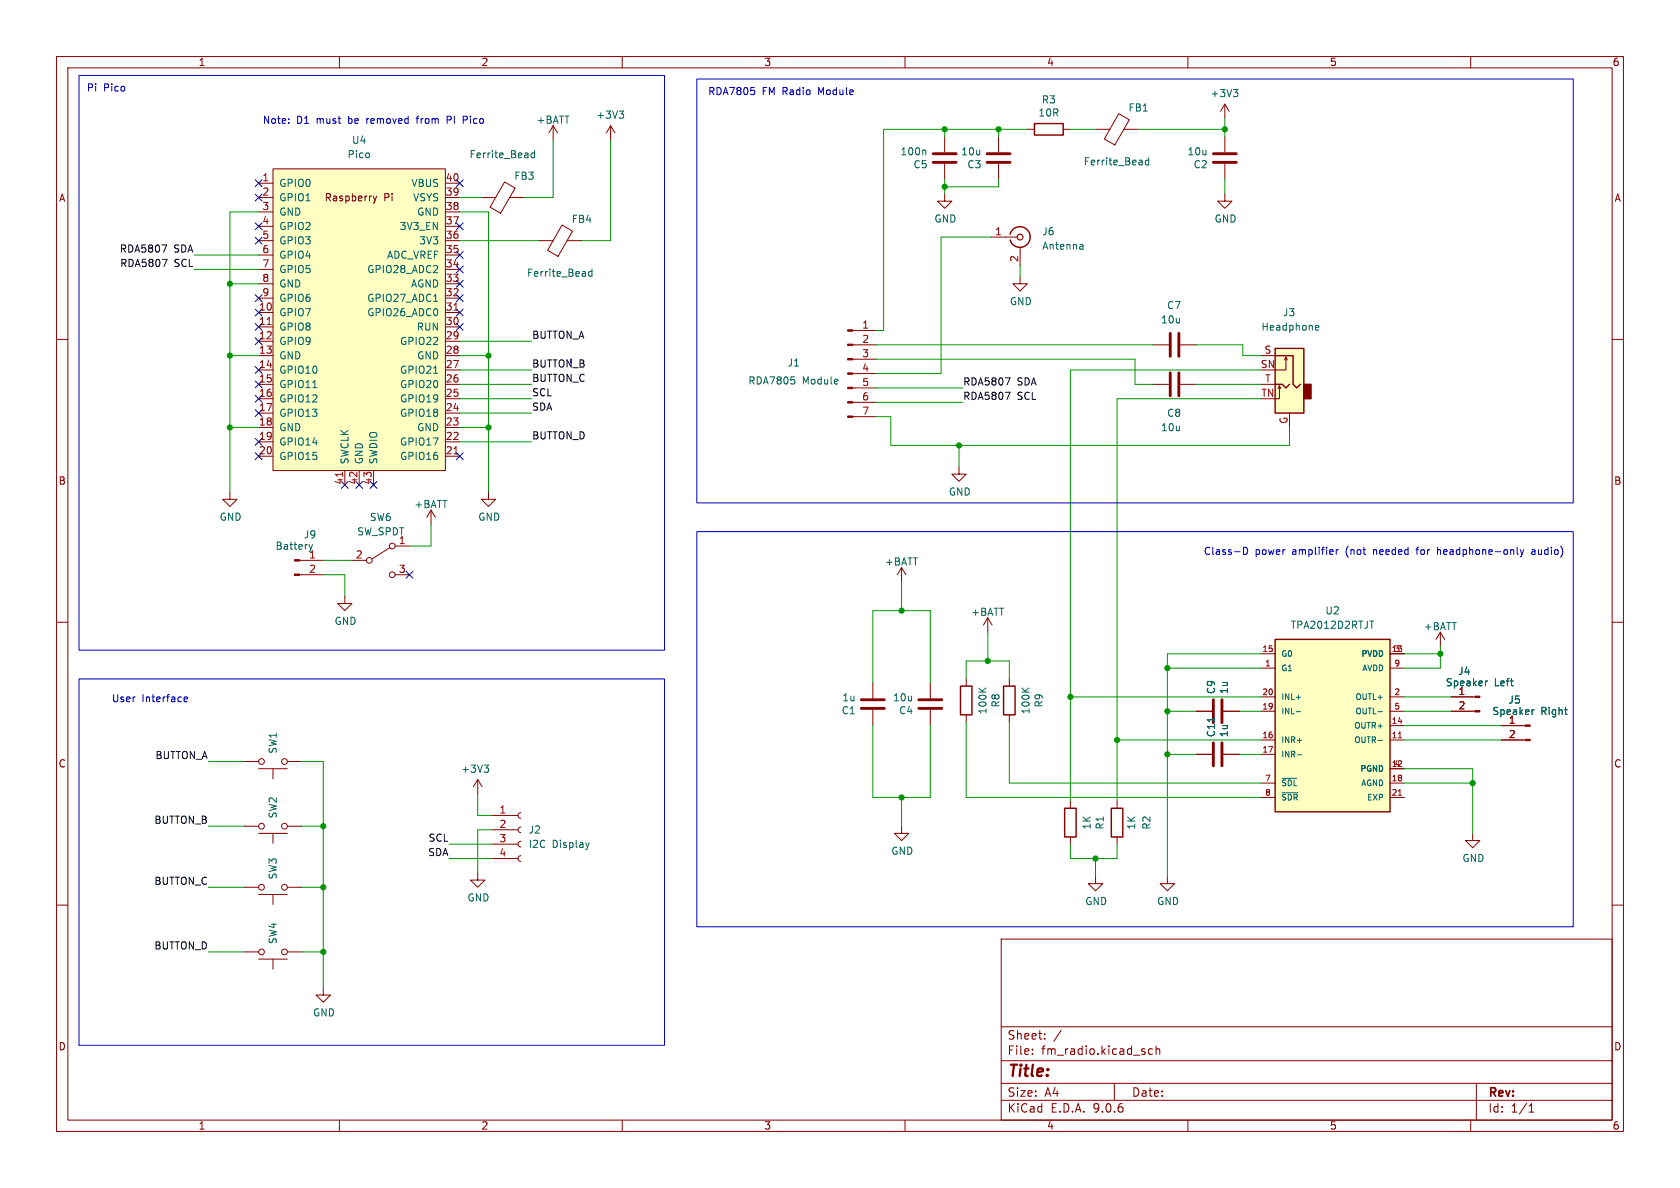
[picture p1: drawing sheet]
<svg xmlns="http://www.w3.org/2000/svg" width="297mm" height="210mm" viewBox="0 0 297 210" stroke-linecap="round" stroke-linejoin="round" font-family="sans-serif">
<g fill="none" stroke="#840000" stroke-width=".18">
<path d="M10 10h277v190h-277zM12 12h273v186h-273zM60 10v2M110 10v2M160 10v2M210 10v2M260 10v2M10 60h2M203.8 61h2.8M208.7 61h2.8M285 60h2M169.5 82.6v1.2h1.3l-1.3 1.3-1.2-1.3h1.2"/>
<path d="M10 110h2M285 110h2M43.2 134.6h2.5M45.7 135.9h5.1M48.3 135.9v1.8M50.8 134.6h2.5M84.5 137.8l.7 1.3M84.5 137.8l-.8 1.3M84.5 137.8v2.5M164.5 120.7v2.7M164.5 125.5v2.8M170.8 120v1.3"/>
<path d="M170.8 126.4v1.2M178.4 120v1.3M178.4 126.4v1.2M256.5 123.2h4.3M256.5 125.7h4.3M43.2 146.1h2.5M43.2 156.8h2.5M45.7 147.3h5.1M45.7 158.1h5.1M48.3 147.3v1.8M48.3 158.1v1.8M50.8 146.1h2.5"/>
<path d="M50.8 156.8h2.5M189.2 141.6v1.3M189.2 148v1.2M10 160h2M43.2 168.3h2.5M45.7 169.5h5.1M48.3 169.5v1.8M50.8 168.3h2.5M57.1 174.6v1.3h1.3l-1.3 1.3-1.2-1.3h1.2M177 166h108v32h-108zM285 160h2M60 198v2"/>
<path d="M110 198v2M160 198v2M177 194.5h108M177 191.5h108M177 187.5h108M177 181.5h108M182.5 186.3v.1M182.5 185.5v.1M184.7 183.6v.1M184.7 182.8v.1M187.6 182.1l-1.3 2M197 191.5v3"/>
<path d="M203.7 185.5l-.4-.1-.3 .3v.4l.2 .2h.5M204.4 185.5l.2-.1 .4 .1v.9M204.4 184.9v1.5M210 198v2M260 198v2M261 191.5v6.5M270.3 196.6h.9M270.3 195.5l.4-.4v1.5"/>
<circle cx="46.2" cy="134.6" r=".51"/>
<circle cx="50.3" cy="134.6" r=".51"/>
<circle cx="46.2" cy="146.1" r=".51"/>
<circle cx="46.2" cy="156.8" r=".51"/>
<circle cx="50.3" cy="146.1" r=".51"/>
<circle cx="50.3" cy="156.8" r=".51"/>
<circle cx="46.2" cy="168.3" r=".51"/>
<circle cx="50.3" cy="168.3" r=".51"/>
</g>
<path d="M206.9 58.9v4.1M208.4 58.9v4.1M162.4 125.2h4.1M162.4 123.7h4.1" fill="none" stroke="#840000" stroke-width=".51"/>
<g fill="#840000" stroke="#840000" stroke-width=".18">
<path d="M260.8 123.1h.8v.2h-.8z"/>
<path d="M260.8 125.6h.8v.3h-.8z"/>
</g>
<path d="M85.6 135.3h.8l-.5 .4M86.1 135.7l.3 .3v.3l-.3 .2M173 121.6l.8 .7M174.3 121.6l-.7 .6M180.7 121.6l.7 .7M181.9 121.6l-.7 .6M263 120.4l-.3 .1" fill="none" stroke="#006464" stroke-width=".18"/>
<path d="M169.8 121.3h2v5.1h-2zM177.4 121.3h2.1v5.1h-2.1zM188.2 142.9h2v5.1h-2z" fill="none" stroke="#840000" stroke-width=".25"/>
<path d="M225.4 61.6h5.1v11.4h-5.1z" fill="#ffffc2"/>
<path d="M230.5 67.9h1.3v2.6h-1.3z" fill="#840000" stroke="#840000" stroke-width=".25"/>
<path d="M182.9 21.8h5.1v2.1h-5.1zM178.6 41.4a1.81 1.81 0 0 1 2.7-1 1.81 1.81 0 0 1 .1 3 1.81 1.81 0 0 1-2.8-1M225.4 61.6h5.1v11.4h-5.1zM225.4 67.9h1.3l.6 .7 .7-.7M225.4 62.9h3.2v5l.6 .7 .7-.7M196.5 142.9h2v5.1h-2z" fill="none" stroke="#840000" stroke-width=".25"/>
<g fill="none" stroke="#840000" stroke-width=".18">
<path d="M216.5 18.4l.8 1.3M216.5 18.4l-.7 1.3M216.5 18.4v2.6M167 34.3v1.3h1.3l-1.3 1.2-1.3-1.2h1.3M167 24.1v2.8M167 29v2.8M176.5 24.1v2.8M176.5 29v2.8M181.6 22.9h1.3M188 22.9h1.2M193.7 22.9h2.5M197.8 20.1l1.8 1.1-2.5 4.4-1.9-1z"/>
<path d="M198.7 22.9h2.6M216.5 34.3v1.3h1.3l-1.3 1.2-1.2-1.2h1.2M216.5 24.1v2.8M216.5 29v2.8M150.7 58.4h4.2M175.3 41.9h4.5M180.3 48.9v1.3h1.3l-1.3 1.2-1.2-1.2h1.2M180.3 43.7v3.3M150.7 61h4.2M150.7 63.5h4.2M150.7 66h4.2M150.7 68.6h4.2"/>
<path d="M150.7 71.1h4.2M150.7 73.7h4.2M203.8 67.9h2.8M208.7 67.9h2.8M222.9 62.9h2.5M222.9 67.9h2.5M226.2 68.2l-.3 .5M226.4 68.7l-.2-.5v2.3h-.8M227.3 63.1l-.2 .5M227.6 63.6l-.3-.5v2.3h-1.9M228 73v2.6M159.4 100.3l-.8 1.3"/>
<path d="M159.4 100.3l.7 1.3M159.4 100.3v2.6M174.6 109.2l-.7 1.3M174.6 109.2l.8 1.3M174.6 109.2v2.6M254.6 111.8l-.7 1.2M254.6 111.8l.8 1.2M254.6 111.8v2.5M154.3 120.7v2.7M154.3 125.5v2.8M211.5 125.7h2.7M211.5 133.4h2.7"/>
<path d="M216.3 125.7h2.8M216.3 133.4h2.8M84.5 154.3v1.3h1.2l-1.2 1.2-1.3-1.2h1.3M159.4 146.1v1.2h1.3l-1.3 1.3-1.3-1.3h1.3M193.7 154.9v1.3h1.2l-1.2 1.3-1.3-1.3h1.3M197.5 141.6v1.3M197.5 148v1.2M206.4 154.9v1.3h1.2l-1.2 1.3-1.3-1.3h1.3"/>
</g>
<g fill="none" stroke="#006464" stroke-width=".18">
<path d="M218 15.8h.8l-.4 .5M218.6 16.3l.2 .2v.3l-.2 .3M163.5 26.5l.2 .2v.7M203.1 27.9v1.3M203.1 28.4l-.4-.1-.2 .2 .1 .6h.5M191.3 43.2l.2 .2v.7M191.5 44l-.5 .1M191.5 43.5l-.5 .1M232.6 58.2l.1 .2 .4-.1M232.6 57.7l.1-.2h.3l.2 .2v.1l-.6 .1M139.9 66.6h.6M140.4 67.2l.1 .1-.1 .5"/>
<path d="M214.7 126.9v.7"/>
</g>
<circle cx="180.3" cy="41.9" r=".51" fill="none" stroke="#840000" stroke-width=".2"/>
<g fill="#840000" stroke="#840000" stroke-width=".18">
<path d="M149.9 58.3h.8v.2h-.8z"/>
<path d="M149.9 60.8h.8v.3h-.8z"/>
<path d="M149.9 63.4h.8v.2h-.8z"/>
<path d="M149.9 65.9h.8v.3h-.8z"/>
<path d="M149.9 68.5h.8v.2h-.8z"/>
<path d="M149.9 71h.8v.2h-.8z"/>
<path d="M149.9 73.5h.8v.3h-.8z"/>
</g>
<g fill="none" stroke="#840000" stroke-width=".51">
<path d="M165 28.7h4M165 27.2h4M174.5 28.7h4.1M174.5 27.2h4.1M214.5 28.7h4.1M214.5 27.2h4.1M206.9 65.9v4.1M208.4 65.9v4.1M152.3 125.2h4M152.3 123.7h4M214.5 123.7v4.1M214.5 131.3v4.1"/>
<path d="M216 123.7v4.1M216 131.3v4.1"/>
</g>
<path d="M225.4 113h20.3v30.5h-20.3z" fill="#ffffc2"/>
<path d="M225.4 113h20.3v30.5h-20.3z" fill="none" stroke="#840000" stroke-width=".25"/>
<g fill="none" stroke="#840000" stroke-width=".18">
<path d="M85.1 34.9h2.5M89.2 32.2l1.9 1-2.6 4.5-1.9-1.1zM90.1 34.9h2.6M97.8 22.2l-.8 1.3M97.8 22.2l.8 1.3M97.8 22.2v2.6M99.4 39.8l1.8 1.1-2.5 4.4-1.9-1.1zM95.2 42.5h2.6M100.3 42.5h2.6M52.9 99.1h4.2M62.2 99.1h2.6M69 96.8l-3.2 2"/>
<path d="M69.8 96.5h2.6M76.2 90.2l-.8 1.2M76.2 90.2l.8 1.2M76.2 90.2v2.5M86.4 87v1.3h1.2l-1.2 1.2-1.3-1.2h1.3M52.9 101.6h4.2M61 105.4v1.3h1.2l-1.2 1.3-1.3-1.3h1.3M69.8 101.6h2.6M222.9 115.6h2.5M222.9 118.1h2.5M245.7 115.6h2.6M245.7 118.1h2.6"/>
<path d="M222.9 123.2h2.5M222.9 125.7h2.5M222.9 130.8h2.5M222.9 133.4h2.5M222.9 138.4h2.5M245.7 123.2h2.6M245.7 125.7h2.6M245.7 130.8h2.6M245.7 138.4h2.6M245.7 128.3h2.6M245.7 135.9h2.6M87 144.1h4.6"/>
<path d="M87 146.7h4.6M87 149.2h4.6M87 151.8h4.6M92.1 143.6l-.4 .2-.1 .4 .1 .3 .4 .2M92.1 146.2l-.4 .1-.1 .4 .1 .3 .4 .2M92.1 148.7l-.4 .2-.1 .3 .1 .4 .4 .1M92.1 151.3l-.4 .1-.1 .4 .1 .3 .4 .2M222.9 141h2.5M245.7 141h2.6M260.3 147.3v1.3h1.3l-1.3 1.3-1.2-1.3h1.2"/>
<circle cx="65.3" cy="99.1" r=".51"/>
<circle cx="69.3" cy="96.5" r=".51"/>
<circle cx="69.3" cy="101.6" r=".51"/>
</g>
<g fill="none" stroke="#006464" stroke-width=".18">
<path d="M94.5 26.6v1.3M94.5 27.1l-.4-.1-.2 .3 .1 .5h.5M104.7 47.6v1.2M104.7 48.1l-.4-.1-.3 .2 .2 .6h.5M54.6 96.3l.3 .8 .3-.8M242.1 109.8h.8M226.6 137.6h2.6M229.2 123.3h.7M229.2 125.8h.7M229.3 133.4h.8M243.6 125.8h.8M243.6 130.9h.8"/>
<path d="M104.2 149l-.3 .8M226.6 140.1h2.8"/>
</g>
<path d="M247.2 130.4h.6M247.2 140.6h.6" fill="none" stroke="#a90000" stroke-width=".18"/>
<g fill="#840000" stroke="#840000" stroke-width=".18">
<path d="M52.1 98.9h.8v.3h-.8z"/>
<path d="M52.1 101.5h.8v.2h-.8z"/>
</g>
<path d="M48.3 29.8h30.4v53.4h-30.4z" fill="#ffffc2"/>
<g fill="none" stroke="#840000" stroke-width=".18">
<path d="M45.7 32.4h2.6M45.7 34.9h2.6M45.7 37.5h2.6M48.3 29.8h30.4v53.4h-30.4zM66 34.7l.3 .8M66.3 35.5l-.3 .4M66.6 34.7l-.3 .8M78.7 32.4h2.6M78.7 34.9h2.6M78.7 37.5h2.6M107.9 22.2l.8 1.3M107.9 22.2l-.7 1.3"/>
<path d="M107.9 22.2v2.6M45.7 40h2.6M45.7 42.5h2.6M45.7 45.1h2.6M45.7 47.6h2.6M45.7 50.2h2.6M45.7 52.7h2.6M45.7 55.2h2.6M45.7 57.8h2.6M78.7 40h2.6M78.7 42.5h2.6M78.7 45.1h2.6"/>
<path d="M78.7 47.6h2.6M78.7 50.2h2.6M78.7 52.7h2.6M78.7 55.2h2.6M78.7 57.8h2.6M45.7 60.3h2.6M45.7 62.9h2.6M45.7 65.4h2.6M45.7 67.9h2.6M45.7 70.5h2.6M45.7 73h2.6M45.7 75.6h2.6"/>
<path d="M45.7 78.1h2.6M78.7 60.3h2.6M78.7 62.9h2.6M78.7 65.4h2.6M78.7 67.9h2.6M78.7 70.5h2.6M78.7 73h2.6M78.7 75.6h2.6M78.7 78.1h2.6M40.6 87v1.3h1.3l-1.3 1.2-1.2-1.2h1.2M45.7 80.6h2.6M61 83.2v2.5"/>
<path d="M63.5 83.2v2.5M66 83.2v2.5M78.7 80.6h2.6M211.5 125.7h2.7M211.5 133.4h2.7M216.3 125.7h2.8M216.3 133.4h2.8M256.5 123.2h3.8M256.5 125.7h3.8M265.4 128.3h4.2M265.4 130.8h4.2"/>
</g>
<path d="M47.2 57.4h.8M80.3 54.8h.7M60.5 83.5v.7M80.3 80.2h.7" fill="none" stroke="#a90000" stroke-width=".18"/>
<path d="M109.5 19.6h.7l-.4 .5M110 20.1l.2 .3v.3l-.2 .2M76.7 53.3h.7M55.3 68.5h.7M76.7 66h.7M214.7 126.9v.7M263 120.4l-.3 .1M271.2 125.5l-.3 .1" fill="none" stroke="#006464" stroke-width=".18"/>
<g fill="#840000" stroke="#840000" stroke-width=".18">
<path d="M269.6 128.1h.9v.3h-.9z"/>
<path d="M269.6 130.7h.9v.2h-.9z"/>
</g>
<path d="M28.6 43.3h.9l-.6 1.3M28.7 45.8h.8l-.5 1.3M177.7 66.8h.9l-.6 1.3M177.7 69.3h.9l-.6 1.3" fill="none" stroke="#0f0f0f" stroke-width=".18"/>
<g fill="none" stroke="#009600" stroke-width=".18">
<path d="M45.7 37.5h-5.1v49.5M81.3 37.5h5.1v49.5M81.3 34.9h3.8M97.8 24.8v10.1h-5.1M107.9 24.8v17.7h-5M167 22.9v1.2M167 31.8v2.5M176.5 22.9v1.2M176.5 31.8v1.2h-9.5M181.6 22.9h-25.4v35.5h-1.3M189.2 22.9h4.5M201.3 22.9h15.2"/>
<path d="M216.5 21v3.1M216.5 31.8v2.5M34.3 45.1h11.4M34.3 47.6h11.4M40.6 50.2h5.1M81.3 42.5h13.9M175.3 41.9h-8.9v24.1h-11.5M180.3 47v1.9M40.6 62.9h5.1M40.6 75.6h5.1M81.3 62.9h5.1M81.3 65.4h12.7"/>
<path d="M81.3 67.9h12.7M81.3 70.5h12.7M81.3 60.3h12.7M81.3 73h12.7M81.3 78.1h12.7M81.3 75.6h5.1M154.9 73.7h2.6v5h70.5v-3.1M154.9 61h48.9M154.9 63.5h45.8v4.4h3.1M154.9 71.1h15.3M154.9 68.6h15.3M169.5 78.7v3.9"/>
<path d="M211.5 61h8.2v1.9h3.2M211.5 67.9h11.4M222.9 70.5h-25.4v71.1M222.9 65.4h-33.7v76.2M57.1 99.1h5.1M76.2 92.7v3.8h-3.8M57.1 101.6h3.9v3.8M159.4 102.9v5.1M174.6 111.8v5M206.4 118.1h16.5M222.9 115.6h-16.5v39.3M248.3 115.6h6.3"/>
<path d="M254.6 114.3v3.8h-6.3M36.8 134.6h6.4M53.3 134.6h3.8v40M154.3 128.3v12.7h10.2v-12.7M154.3 120.7v-12.7h10.2v12.7M170.8 120v-3.2h7.6v3.2M170.8 127.6v13.4h52.1M178.4 127.6v10.8h44.5M189.2 123.2h33.7M197.5 130.8h25.4M206.4 125.7h5.1M206.4 133.4h5.1"/>
<path d="M219.1 125.7h3.8M219.1 133.4h3.8M248.3 128.3h17.1M248.3 135.9h12v11.4M248.3 125.7h8.2M248.3 138.4h12M248.3 130.8h17.1M248.3 123.2h8.2M36.8 156.8h6.4M36.8 146.1h6.4M53.3 156.8h3.8M53.3 146.1h3.8"/>
<path d="M79.4 151.8h7.6M79.4 149.2h7.6M84.5 140.3v3.8h2.5M87 146.7h-2.5v7.6M159.4 141v5.1M189.2 149.2v2.6h8.3v-2.6M193.7 151.8v3.1M36.8 168.3h6.4M53.3 168.3h3.8"/>
</g>
<g fill="none" stroke="#000084" stroke-width=".18">
<path d="M45.1 39.4l1.2 1.2M45.1 31.8l1.2 1.2M45.1 34.3l1.2 1.2M46.3 39.4l-1.2 1.2M46.3 31.8l-1.2 1.2M46.3 34.3l-1.2 1.2M80.7 39.4l1.2 1.2M80.7 31.8l1.2 1.2M81.9 39.4l-1.2 1.2M81.9 31.8l-1.2 1.2M45.1 41.9l1.2 1.3M45.1 54.6l1.2 1.3"/>
<path d="M45.1 52.1l1.2 1.2M45.1 59.7l1.2 1.2M45.1 57.2l1.2 1.2M46.3 41.9l-1.2 1.3M46.3 54.6l-1.2 1.3M46.3 52.1l-1.2 1.2M46.3 59.7l-1.2 1.2M46.3 57.2l-1.2 1.2M80.7 52.1l1.2 1.2M80.7 49.6l1.2 1.2M80.7 47l1.2 1.2M80.7 57.2l1.2 1.2"/>
<path d="M80.7 54.6l1.2 1.3M80.7 44.5l1.2 1.2M81.9 44.5l-1.2 1.2M81.9 52.1l-1.2 1.2M81.9 49.6l-1.2 1.2M81.9 47l-1.2 1.2M81.9 57.2l-1.2 1.2M81.9 54.6l-1.2 1.3M45.1 77.5l1.2 1.2M45.1 72.4l1.2 1.2M45.1 69.9l1.2 1.2M45.1 67.3l1.2 1.3"/>
<path d="M45.1 64.8l1.2 1.2M46.3 77.5l-1.2 1.2M46.3 72.4l-1.2 1.2M46.3 67.3l-1.2 1.3M46.3 64.8l-1.2 1.2M46.3 69.9l-1.2 1.2M45.1 80l1.2 1.3M46.3 80l-1.2 1.3M60.4 85.1l1.2 1.2M61.6 85.1l-1.2 1.2M62.9 85.1l1.2 1.2M64.1 85.1l-1.2 1.2"/>
<path d="M65.4 85.1l1.2 1.2M66.6 85.1l-1.2 1.2M80.7 80l1.2 1.3M81.9 80l-1.2 1.3M71.8 101l1.2 1.2M73 101l-1.2 1.2"/>
</g>
<g fill="none" stroke="#0000c2" stroke-width=".18">
<path d="M14 13.3h103.5v101.6h-103.5zM123.2 14h154.9v74.9h-154.9zM132.8 15.5h.6M133.3 16l.1 .2-.1 .5M51.1 21.7v.1M51.1 21v.1M73.5 21h.5M73.8 20.6l-.1 1.2M79.1 21.2h.4M79.5 20.5h-.4v1.3M81.9 20.5l.6 .1M82.5 21.1l-.6 .1"/>
<path d="M123.2 94h154.9v69.8h-154.9zM219.8 96.7a.64 .64 0 0 1 .8 .7 .64 .64 0 0 1-.8 .6zM236.2 97.2v.8M236.6 97.2l-.4 .2M250.3 97.2h.5M250.6 96.8l-.1 1.2M254.1 96.7v1.3M254.5 97.2l-.4 .1M268.2 97.8l.2 .2M268.8 97.2l.3 .8M269.1 98l-.3 .4M269.4 97.2l-.3 .8"/>
<path d="M270.8 97.2h.5M271.4 97.5h-.5l-.1 .2 .1 .3h.5M14 120h103.5v64.8h-103.5zM32.5 123.6l.7-.1-.1-.2-.4-.1-.2 .2 .1 .6h.5"/>
</g>
<g fill="#009600" stroke="#009600" stroke-width=".18">
<circle cx="57.1" cy="146.1" r=".46"/>
<circle cx="86.4" cy="75.6" r=".46"/>
<circle cx="86.4" cy="62.9" r=".46"/>
<circle cx="57.1" cy="156.8" r=".46"/>
<circle cx="57.1" cy="168.3" r=".46"/>
<circle cx="40.6" cy="50.2" r=".46"/>
<circle cx="40.6" cy="62.9" r=".46"/>
<circle cx="40.6" cy="75.6" r=".46"/>
<circle cx="159.4" cy="108" r=".46"/>
<circle cx="174.6" cy="116.8" r=".46"/>
<circle cx="159.4" cy="141" r=".46"/>
<circle cx="169.5" cy="78.7" r=".46"/>
<circle cx="254.6" cy="115.6" r=".46"/>
<circle cx="206.4" cy="133.4" r=".46"/>
<circle cx="193.7" cy="151.8" r=".46"/>
<circle cx="260.3" cy="138.4" r=".46"/>
<circle cx="197.5" cy="130.8" r=".46"/>
<circle cx="189.2" cy="123.2" r=".46"/>
<circle cx="206.4" cy="125.7" r=".46"/>
<circle cx="206.4" cy="118.1" r=".46"/>
<circle cx="176.5" cy="22.9" r=".46"/>
<circle cx="167" cy="33" r=".46"/>
<circle cx="167" cy="22.9" r=".46"/>
<circle cx="216.5" cy="22.9" r=".46"/>
</g>
<text font-size="2.8" fill="#840000" x="178" y="190.9">Title:</text>
<g font-size="2.1" fill="#840000">
<text x="178" y="184">Sheet:</text>
<text x="178" y="186.7">File:</text>
<text x="184.1" y="186.7">fm_radio.kicad_sch</text>
<text x="178" y="196.9">KiCad</text>
<text x="178" y="194.1">Size:</text>
<text x="184.7" y="194.1">A4</text>
<text x="185.7" y="196.9">E.D.A.</text>
<text x="193.3" y="196.9">9.0.6</text>
<text x="200" y="194.1">Date:</text>
<text x="263" y="194.3">Rev:</text>
<text x="263" y="196.9">Id:</text>
<text x="267.1" y="196.9">1/1</text>
</g>
<g font-size="1.8" fill="#840000">
<text x="35" y="11.9">1</text>
<text x="85" y="11.9">2</text>
<text x="135" y="11.9">3</text>
<text x="185" y="11.9">4</text>
<text x="235" y="11.9">5</text>
<text x="285" y="11.9">6</text>
<text x="10.3" y="35.9">A</text>
<text x="57.3" y="35.8">Raspberry</text>
<text x="67.8" y="35.8">Pi</text>
<text x="285.3" y="35.9">A</text>
<text x="10.3" y="85.9">B</text>
<text x="285.3" y="85.9">B</text>
<text x="10.3" y="135.9">C</text>
<text x="285.3" y="135.9">C</text>
<text x="10.3" y="185.9">D</text>
<text x="285.3" y="185.9">D</text>
<text x="35" y="199.9">1</text>
<text x="85" y="199.9">2</text>
<text x="135" y="199.9">3</text>
<text x="185" y="199.9">4</text>
<text x="235" y="199.9">5</text>
<text x="285" y="199.9">6</text>
</g>
<g font-size="1.8" fill="#0000c2">
<text x="15.2" y="16.3">Pi</text>
<text x="18.3" y="16.3">Pico</text>
<text x="125.1" y="16.9">RDA7805</text>
<text x="134.7" y="16.9">FM Radio</text>
<text x="144.9" y="16.9">Module</text>
<text x="46.4" y="22">Note:</text>
<text x="52.4" y="22">D1</text>
<text x="56.1" y="22">must</text>
<text x="61.8" y="22">be</text>
<text x="65.3" y="22">removed</text>
<text x="74.3" y="22">from</text>
<text x="79.9" y="22">PI</text>
<text x="82.9" y="22">Pico</text>
<text x="212.7" y="98.2">Class-D</text>
<text x="221.9" y="98.2">power</text>
<text x="228.6" y="98.2">amplifier</text>
<text x="238.2" y="98.2">(not</text>
<text x="243.2" y="98.2">needed</text>
<text x="251.1" y="98.2">for</text>
<text x="254.9" y="98.2">headphone-only</text>
<text x="271.8" y="98.2">audio)</text>
<text x="19.7" y="124.2">User</text>
<text x="25.1" y="124.2">Interface</text>
</g>
<g font-size="1.8" fill="#006464">
<text x="213.9" y="17.4">+3V3</text>
<text x="94.8" y="22.1">+BATT</text>
<text x="105.3" y="21.2">+3V3</text>
<text x="183.5" y="20.8">10R</text>
<text x="184.1" y="18.5">R3</text>
<text x="199.4" y="19.9">FB1</text>
<text x="61.3" y="28.2">Pico</text>
<text x="62.1" y="25.6">U4</text>
<text x="82.9" y="28.2">Ferrite_Bead</text>
<text x="159.1" y="27.7">100n</text>
<text x="161.4" y="29.9">C5</text>
<text x="169.8" y="27.7">10u</text>
<text x="170.9" y="29.9">C3</text>
<text x="191.5" y="29.4">Ferrite_Bead</text>
<text x="209.8" y="27.7">10u</text>
<text x="210.9" y="29.9">C2</text>
<text x="49.3" y="33.2">GPIO0</text>
<text x="49.3" y="35.8">GPIO1</text>
<text x="72.6" y="33.2">VBUS</text>
<text x="72.9" y="35.8">VSYS</text>
<text x="90.8" y="32">FB3</text>
<text x="49.3" y="38.3">GND</text>
<text x="49.3" y="40.9">GPIO2</text>
<text x="70.6" y="40.9">3V3_EN</text>
<text x="73.7" y="38.3">GND</text>
<text x="101" y="39.6">FB4</text>
<text x="165.1" y="39.5">GND</text>
<text x="184.2" y="41.8">J6</text>
<text x="214.6" y="39.5">GND</text>
<text x="49.3" y="43.4">GPIO3</text>
<text x="49.3" y="45.9">GPIO4</text>
<text x="68.3" y="45.9">ADC_VREF</text>
<text x="74" y="43.4">3V3</text>
<text x="184.2" y="44.3">Antenna</text>
<text x="49.3" y="48.5">GPIO5</text>
<text x="49.3" y="51">GND</text>
<text x="49.3" y="53.6">GPIO6</text>
<text x="64.8" y="48.5">GPIO28_ADC2</text>
<text x="64.8" y="53.6">GPIO27_ADC1</text>
<text x="72.6" y="51">AGND</text>
<text x="93.1" y="49.1">Ferrite_Bead</text>
<text x="49.3" y="56.1">GPIO7</text>
<text x="49.3" y="58.6">GPIO8</text>
<text x="64.8" y="56.1">GPIO26_ADC0</text>
<text x="73.6" y="58.6">RUN</text>
<text x="178.4" y="54.2">GND</text>
<text x="205.1" y="57.4">10u</text>
<text x="206.2" y="54.8">C7</text>
<text x="222.9" y="58.6">Headphone</text>
<text x="226.7" y="56.1">J3</text>
<text x="49.3" y="61.2">GPIO9</text>
<text x="49.3" y="63.7">GND</text>
<text x="70.6" y="61.2">GPIO22</text>
<text x="73.7" y="63.7">GND</text>
<text x="139.1" y="65">J1</text>
<text x="49.3" y="66.3">GPIO10</text>
<text x="49.3" y="68.8">GPIO11</text>
<text x="49.3" y="71.3">GPIO12</text>
<text x="70.6" y="66.3">GPIO21</text>
<text x="70.6" y="68.8">GPIO20</text>
<text x="70.6" y="71.3">GPIO19</text>
<text x="132.2" y="68.2">RDA7805</text>
<text x="141.8" y="68.2">Module</text>
<text x="49.3" y="73.9">GPIO13</text>
<text x="49.3" y="76.4">GND</text>
<text x="70.6" y="73.9">GPIO18</text>
<text x="73.7" y="76.4">GND</text>
<text x="205.1" y="76.4">10u</text>
<text x="206.2" y="73.9">C8</text>
<text x="49.3" y="79">GPIO14</text>
<text x="49.3" y="81.5">GPIO15</text>
<text x="61.8" y="82.2" transform="rotate(-90 61.8 82.2)">SWCLK</text>
<text x="64.4" y="82.2" transform="rotate(-90 64.4 82.2)">GND</text>
<text x="66.9" y="82.2" transform="rotate(-90 66.9 82.2)">SWDIO</text>
<text x="70.6" y="79">GPIO17</text>
<text x="70.6" y="81.5">GPIO16</text>
<text x="167.6" y="87.8">GND</text>
<text x="38.7" y="92.3">GND</text>
<text x="53.6" y="95.4">J9</text>
<text x="63" y="94.8">SW_SPDT</text>
<text x="65.3" y="92.3">SW6</text>
<text x="73.2" y="90">+BATT</text>
<text x="84.5" y="92.3">GND</text>
<text x="48.6" y="97.4">Battery</text>
<text x="54.5" y="98.8">1</text>
<text x="156.4" y="100.2">+BATT</text>
<text x="59.1" y="110.7">GND</text>
<text x="171.6" y="109.1">+BATT</text>
<text x="228.1" y="111.4">TPA2012D2RTJT</text>
<text x="234.2" y="108.8">U2</text>
<text x="251.6" y="111.6">+BATT</text>
<text x="257.7" y="119.5">J4</text>
<text x="148.8" y="124.2">1u</text>
<text x="157.8" y="124.2">10u</text>
<text x="176.9" y="125.2" transform="rotate(-90 176.9 125.2)">R8</text>
<text x="184.5" y="125.2" transform="rotate(-90 184.5 125.2)">R9</text>
<text x="215" y="122.8" transform="rotate(-90 215 122.8)">C9</text>
<text x="217.3" y="122.8" transform="rotate(-90 217.3 122.8)">1u</text>
<text x="255.5" y="121.5">Speaker</text>
<text x="264.2" y="121.5">Left</text>
<text x="266.6" y="124.6">J5</text>
<text x="148.7" y="126.5">C1</text>
<text x="158.9" y="126.5">C4</text>
<text x="174.6" y="126.4" transform="rotate(-90 174.6 126.4)">100K</text>
<text x="182.2" y="126.4" transform="rotate(-90 182.2 126.4)">100K</text>
<text x="215" y="130.4" transform="rotate(-90 215 130.4)">C11</text>
<text x="217.3" y="130.4" transform="rotate(-90 217.3 130.4)">1u</text>
<text x="263.7" y="126.6">Speaker</text>
<text x="272.4" y="126.6">Right</text>
<text x="49.1" y="133.3" transform="rotate(-90 49.1 133.3)">SW1</text>
<text x="81.4" y="136.8">+3V3</text>
<text x="49.1" y="144.8" transform="rotate(-90 49.1 144.8)">SW2</text>
<text x="93.4" y="147.5">J2</text>
<text x="193" y="146.8" transform="rotate(-90 193 146.8)">1K</text>
<text x="195.3" y="146.8" transform="rotate(-90 195.3 146.8)">R1</text>
<text x="200.9" y="146.8" transform="rotate(-90 200.9 146.8)">1K</text>
<text x="203.6" y="146.8" transform="rotate(-90 203.6 146.8)">R2</text>
<text x="49.1" y="155.6" transform="rotate(-90 49.1 155.6)">SW3</text>
<text x="93.4" y="150.1">I2C</text>
<text x="97.6" y="150.1">Display</text>
<text x="157.5" y="151.3">GND</text>
<text x="258.4" y="152.6">GND</text>
<text x="82.5" y="159.6">GND</text>
<text x="191.8" y="160.2">GND</text>
<text x="204.5" y="160.2">GND</text>
<text x="49.1" y="167" transform="rotate(-90 49.1 167)">SW4</text>
<text x="55.2" y="179.9">GND</text>
</g>
<g font-size="1.8" fill="#a90000">
<text x="46.3" y="32.1">1</text>
<text x="46.3" y="34.7">2</text>
<text x="78.7" y="32.1">40</text>
<text x="78.7" y="34.7">39</text>
<text x="46.3" y="37.2">3</text>
<text x="46.3" y="39.8">4</text>
<text x="78.7" y="37.2">38</text>
<text x="78.7" y="39.8">37</text>
<text x="175.8" y="41.7">1</text>
<text x="46.3" y="42.3">5</text>
<text x="46.3" y="44.8">6</text>
<text x="46.3" y="47.4">7</text>
<text x="78.7" y="42.3">36</text>
<text x="78.7" y="44.8">35</text>
<text x="78.7" y="47.4">34</text>
<text x="180.1" y="46.4" transform="rotate(-90 180.1 46.4)">2</text>
<text x="46.3" y="49.9">8</text>
<text x="46.3" y="52.5">9</text>
<text x="78.7" y="49.9">33</text>
<text x="78.7" y="52.5">32</text>
<text x="45.7" y="55">10</text>
<text x="45.7" y="57.5">11</text>
<text x="78.7" y="55">31</text>
<text x="78.7" y="57.5">30</text>
<text x="152.3" y="58.2">1</text>
<text x="45.7" y="60.1">12</text>
<text x="45.7" y="62.6">13</text>
<text x="45.7" y="65.2">14</text>
<text x="78.7" y="60.1">29</text>
<text x="78.7" y="62.6">28</text>
<text x="78.7" y="65.2">27</text>
<text x="152.3" y="60.7">2</text>
<text x="152.3" y="63.2">3</text>
<text x="152.3" y="65.8">4</text>
<text x="222.8" y="65.2">SN</text>
<text x="223.4" y="62.6">S</text>
<text x="45.7" y="67.7">15</text>
<text x="45.7" y="70.2">16</text>
<text x="78.7" y="67.7">26</text>
<text x="78.7" y="70.2">25</text>
<text x="152.3" y="68.3">5</text>
<text x="152.3" y="70.9">6</text>
<text x="222.9" y="70.2">TN</text>
<text x="223.6" y="67.7">T</text>
<text x="45.7" y="72.8">17</text>
<text x="45.7" y="75.3">18</text>
<text x="45.7" y="77.9">19</text>
<text x="78.7" y="72.8">24</text>
<text x="78.7" y="75.3">23</text>
<text x="78.7" y="77.9">22</text>
<text x="152.3" y="73.4">7</text>
<text x="227.7" y="75" transform="rotate(-90 227.7 75)">G</text>
<text x="45.7" y="80.4">20</text>
<text x="78.7" y="80.4">21</text>
<text x="60.7" y="85.8" transform="rotate(-90 60.7 85.8)">41</text>
<text x="63.2" y="85.8" transform="rotate(-90 63.2 85.8)">42</text>
<text x="65.8" y="85.8" transform="rotate(-90 65.8 85.8)">43</text>
<text x="54.5" y="101.3">2</text>
<text x="62.8" y="98.8">2</text>
<text x="70.4" y="96.3">1</text>
<text x="70.4" y="101.3">3</text>
<text x="257.7" y="122.9">1</text>
<text x="257.7" y="125.5">2</text>
<text x="266.6" y="128">1</text>
<text x="266.6" y="130.6">2</text>
<text x="88.2" y="143.9">1</text>
<text x="88.2" y="146.4">2</text>
<text x="88.2" y="149">3</text>
<text x="88.2" y="151.5">4</text>
</g>
<g font-size="1.8" fill="#0f0f0f">
<text x="21.1" y="44.7">RDA5807</text>
<text x="21.1" y="47.3">RDA5807</text>
<text x="30.7" y="44.7">SDA</text>
<text x="30.8" y="47.3">SCL</text>
<text x="94" y="60">BUTTON_A</text>
<text x="94" y="67.6">BUTTON_C</text>
<text x="94" y="70.1">SCL</text>
<text x="170.2" y="68.2">RDA5807</text>
<text x="170.2" y="70.8">RDA5807</text>
<text x="179.8" y="68.2">SDA</text>
<text x="179.8" y="70.8">SCL</text>
<text x="94" y="72.7">SDA</text>
<text x="94" y="77.8">BUTTON_D</text>
<text x="27.4" y="134.3">BUTTON_A</text>
<text x="27.2" y="145.7">BUTTON_B</text>
<text x="75.7" y="148.9">SCL</text>
<text x="75.6" y="151.4">SDA</text>
<text x="27.2" y="156.5">BUTTON_C</text>
<text x="27.2" y="167.9">BUTTON_D</text>
</g>
<text font-size="1.8" fill="#000084" x="94" y="65.1">BUTTON_B</text>
<g font-size="1.4" fill="#a90000">
<text x="223.1" y="115.3">15</text>
<text x="223.5" y="117.9">1</text>
<text x="245.9" y="115.3">13</text>
<text x="246.4" y="115.3">3</text>
<text x="246.4" y="117.9">9</text>
<text x="223.1" y="122.9">20</text>
<text x="223.1" y="125.5">19</text>
<text x="246.4" y="122.9">2</text>
<text x="246.4" y="125.5">5</text>
<text x="223.1" y="130.6">16</text>
<text x="245.9" y="128">14</text>
<text x="245.9" y="130.6">11</text>
<text x="223.1" y="133.1">17</text>
<text x="245.9" y="135.6">12</text>
<text x="246.4" y="135.6">4</text>
<text x="223.5" y="138.2">7</text>
<text x="223.5" y="140.7">8</text>
<text x="245.9" y="138.2">18</text>
<text x="245.9" y="140.7">21</text>
</g>
<g font-size="1.4" fill="#006464">
<text x="226.4" y="116.3">G0</text>
<text x="226.4" y="118.8">G1</text>
<text x="240.6" y="116.3">PVDD</text>
<text x="240.7" y="118.8">AVDD</text>
<text x="226.4" y="123.9">INL+</text>
<text x="239.5" y="123.9">OUTL+</text>
<text x="226.4" y="126.5">INL-</text>
<text x="226.4" y="131.5">INR+</text>
<text x="239.3" y="129">OUTR+</text>
<text x="239.3" y="131.5">OUTR-</text>
<text x="239.5" y="126.5">OUTL-</text>
<text x="226.4" y="134.1">INR-</text>
<text x="240.4" y="136.6">PGND</text>
<text x="226.4" y="139.2">~{SDL}</text>
<text x="226.4" y="141.7">~{SDR}</text>
<text x="240.5" y="139.2">AGND</text>
<text x="241.6" y="141.7">EXP</text>
</g>
</svg>
